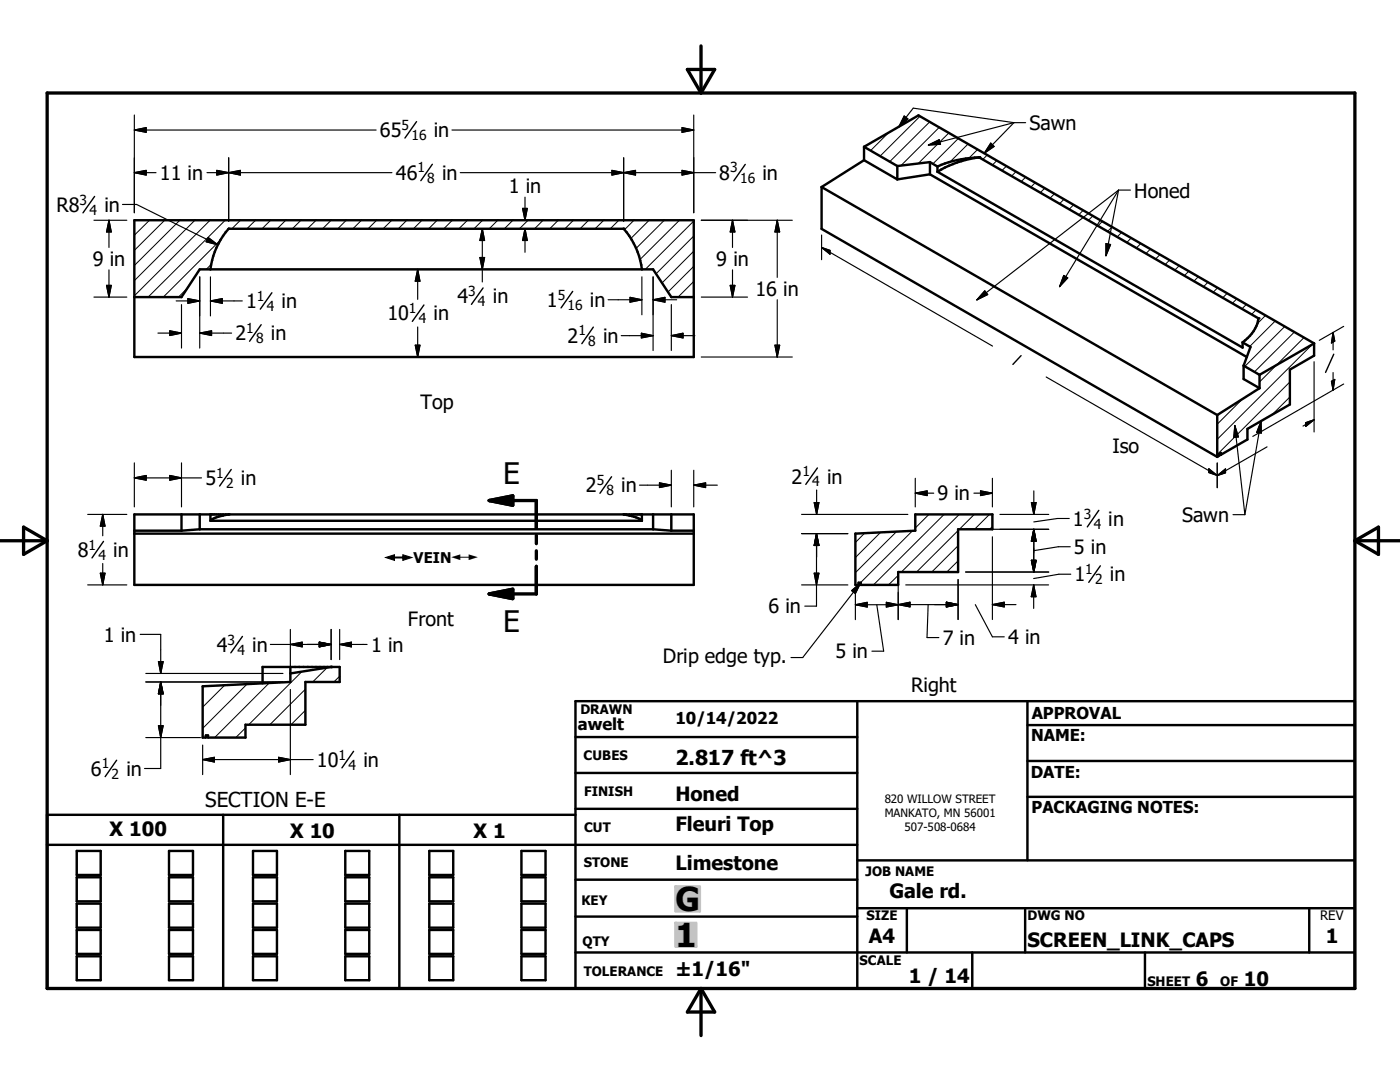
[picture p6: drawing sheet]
<svg xmlns="http://www.w3.org/2000/svg" width="279mm" height="216mm" viewBox="0 0 279 216" stroke-linecap="round" stroke-linejoin="round" font-family="sans-serif">
<g fill="none" stroke="#000" stroke-width=".2">
<path d="M177.3 26.5l-3.6 3.6M183.6 23.2l-8 8M185.5 24.3l-7.9 8M187.4 25.4l-7.6 7.7M189.4 26.5l-6.2 6.1M191.3 27.6l-5.1 5.1M193.2 28.7l-3.6 3.6M195.1 29.8l-1.7 1.8M197 30.9l-.9 .9M198.9 32l-.8 .9M200.9 33.2l-.9 .8M202.8 34.2l-.9 .9"/>
<path d="M204.7 35.3l-.9 .9M206.6 36.5l-.9 .8M208.5 37.5l-.9 .9M210.4 38.7l-.9 .9M212.3 39.8l-.8 .8M26.8 43.9h.1M29.8 43.9l-3 3M32.9 43.9l-6.1 6.1M35.9 43.9l-9.1 9.1M37.4 57.5l-1.8 1.8M38.9 43.9l-12.1 12.1M41.9 43.9l-15.1 15.1"/>
<path d="M42.2 52.7l-1 1M44 47.9l-11.4 11.4M44.9 43.9l-15.3 15.4M48 43.9l-1.7 1.7M51 43.9l-1.7 1.7M54 43.9l-1.7 1.7M57 43.9l-1.7 1.7M60.1 43.9l-1.7 1.7M63.1 43.9l-1.7 1.7M66.1 43.9l-1.7 1.7M69.1 43.9l-1.7 1.7M72.1 43.9l-1.7 1.7"/>
<path d="M75.2 43.9l-1.7 1.7M78.2 43.9l-1.7 1.7M81.2 43.9l-1.7 1.7M84.2 43.9l-1.7 1.7M87.2 43.9l-1.7 1.7M90.3 43.9l-1.7 1.7M93.3 43.9l-1.7 1.7M96.3 43.9l-1.7 1.7M99.3 43.9l-1.7 1.7M102.4 43.9l-1.7 1.7M105.4 43.9l-1.7 1.7M108.4 43.9l-1.7 1.7"/>
<path d="M111.4 43.9l-1.7 1.7M114.4 43.9l-1.7 1.7M117.5 43.9l-1.7 1.7M120.5 43.9l-1.7 1.7M123.5 43.9l-1.7 1.7M126.5 43.9l-1.9 2M129.6 43.9l-3.7 3.7M132.6 43.9l-5.6 5.7M135.6 43.9l-7.9 7.9M138.5 59.2l-.1 .1M138.5 56.2l-3.2 3.1M138.5 53.1l-5.2 5.2"/>
<path d="M138.5 50.1l-6.4 6.4M138.5 47.1l-7.6 7.5M138.5 44.1l-9.7 9.6M214.3 40.9l-.9 .9M216.2 42l-.9 .9M218.1 43.1l-.9 .9M220 44.2l-.9 .9M221.9 45.3l-.9 .9M223.8 46.4l-.8 .9M225.8 47.5l-.9 .9M227.7 48.6l-.9 .9M229.6 49.7l-.9 .9"/>
<path d="M231.5 50.8l-.9 .9M233.4 51.9l-.9 .9M235.3 53l-.8 .9M237.3 54.1l-.9 .9M239.2 55.2l-.9 .9M241.1 56.3l-.9 .9M243 57.4l-.9 .9M244.9 58.5l-.9 .9M246.8 59.6l-.8 .9M248 79.6l-5.1 5M248.7 60.7l-.8 .9M250.7 61.8l-.9 .9"/>
<path d="M252.6 62.9l-1.7 1.7M254.5 64.1l-5.1 5M256.4 65.1l-8 8M257.4 79.2l-3.5 3.5M257.4 76.2l-14.5 14.5M258.3 66.3l-7.9 7.9M260.2 67.4l-8.8 8.8M262.2 68.5l-19.3 19.2M249 87.7h-.1M171.3 116.7h.1M172.6 106.4l-1.9 1.9M175.7 106.2l-5 5.1"/>
<path d="M178.9 106.1l-8.2 8.2M179.3 114.8l-2 1.9M182.1 105.9l-10.4 10.4M185.4 102.6l-2.7 2.8M188.4 102.6l-14.1 14.1M191.2 111.9l-2.3 2.2M191.2 108.9l-5.3 5.2M191.2 105.9l-8.3 8.2M191.4 102.6l-11.5 11.5M194.4 102.6l-2.9 3M197.5 102.6l-3 3M198.1 105.1l-.6 .5"/>
<path d="M44.8 136.7l-4.4 4.4M49.3 136.5l-8.9 8.8M53.7 136.3l-10.9 10.9M60.2 134l-10.6 10.6M60.9 137.5l-7 7.1M65.3 133.2l-2.9 2.9M67.8 134.9l-1.2 1.2M49 145.2l-1.9 2M60.9 141.7l-2.8 2.9"/>
</g>
<g fill="none" stroke="#000" stroke-width=".48">
<path d="M164 37.3v8.4l78.9 45.5M164 37.3l78.9 45.5M172.4 32l-8.4 5.3M172.4 29.3v2.7M172.4 29.3l10.9-6.3 79 45.5M172.4 32l6.7 3.8M172.4 29.3l6.7 3.8M179.1 33.1v2.7M185.6 34.8l-6.5 1M185.6 32.3v2.5M185.6 32.3l-6.5 .8M185.6 32.3l1.5 .9"/>
<path d="M185.6 34.8l63.2 36.4M187.1 33.2v1.1M187.1 34.3l60.9 35.1v-1.1M195.4 31.4a20.6 20.6 0 0 0-8.3 2.9M195.4 31.4a21.5 21.5 0 0 0-8.3 1.8M195.4 31.4l55.7 32.1a7 7 0 0 1-3.1 4.8M26.8 43.9h111.7v27.3h-111.7zM26.8 59.3h9.4l3.7-5.6h90.4l3.7 5.6h4.5M42 53.7a14.9 14.9 0 0 1 3.6-8.1h78.9a14.9 14.9 0 0 1 3.6 8.1M248 68.3l1.6 .9-1.4 3.8M248.2 73v2.6l3.2 1.9M248.2 73l3.2 1.8"/>
<path d="M251.4 77.5l-8.5 5.3M251.4 74.8v2.7M262.3 68.5v2.5l-4.9 2.8v6.9l-8.4 4.9v2.1l-5.3 3M262.3 68.5l-10.9 6.3M242.9 82.8v8.4M243.4 90.6l.3 .1M243.4 90.6l.3-.2v.3M243.4 90.6v.3l-.5 .3M26.8 102.6h111.7v14.1h-111.7zM26.8 105.9h9.4M26.8 106.5h111.7M36.2 102.6v3.3"/>
<path d="M39.9 105.6l-3.7 .3M39.9 102.6v3M39.9 105.6h90.4M42 102.6v1.3M42 103.9h86.1M45.6 102.6a6.8 6.8 0 0 0-3.6 1.3M124.5 102.6a6.8 6.8 0 0 1 3.6 1.3M128.1 102.6v1.3M130.3 102.6v3M130.3 105.6l3.7 .3M134 105.9h4.5M134 102.6v3.3"/>
<path d="M170.7 106.5l12-.6v-3.3h15.4v3h-6.9v8.5h-11.9v2.6h-7.5v-.4h-.5v.4h-.6zM57.9 133.1v3l-17.5 .8v10.3h.7v-.5h.4v.5h7.5v-2.6h11.9v-8.5h6.9v-3h-15.4v3.3M66.1 133.1l-8.2 1.3M171.1 139.9v57.3M205 139.9v31.8M114.8 147.1h56.3M114.8 154.2h56.3M205 159h65.4M205 144.7h65.4M205 151.8h65.4M9.4 168.6h161.7M15.3 169.8h4.8v4.8h-4.8z"/>
<path d="M15.3 175.1h4.8v4.8h-4.8zM33.7 169.8h4.8v4.8h-4.8zM33.7 175.1h4.8v4.8h-4.8zM44.5 162.6v34.6M50.5 169.8h4.8v4.8h-4.8zM50.5 175.1h4.8v4.8h-4.8zM68.9 169.8h4.8v4.8h-4.8zM68.9 175.1h4.8v4.8h-4.8zM79.7 162.6v34.6M85.7 169.8h4.8v4.8h-4.8zM85.7 175.1h4.8v4.8h-4.8zM104.1 169.8h4.8v4.8h-4.8z"/>
<path d="M104.1 175.1h4.8v4.8h-4.8zM114.8 162.6h-105.4v34.6h261v-57.3h-155.6v57.3M114.8 175.5h56.3M114.8 161.4h56.3M171.1 171.7h99.3M15.3 180.3h4.8v4.8h-4.8zM15.3 185.6h4.8v4.7h-4.8zM15.3 190.8h4.8v4.8h-4.8zM33.7 185.6h4.8v4.7h-4.8zM33.7 190.8h4.8v4.8h-4.8zM33.7 180.3h4.8v4.8h-4.8zM50.5 185.6h4.8v4.7h-4.8z"/>
<path d="M50.5 190.8h4.8v4.8h-4.8zM50.5 180.3h4.8v4.8h-4.8zM68.9 185.6h4.8v4.7h-4.8zM68.9 190.8h4.8v4.8h-4.8zM68.9 180.3h4.8v4.8h-4.8zM85.7 185.6h4.8v4.7h-4.8zM85.7 190.8h4.8v4.8h-4.8zM85.7 180.3h4.8v4.8h-4.8zM104.1 185.6h4.8v4.7h-4.8zM104.1 190.8h4.8v4.8h-4.8zM104.1 180.3h4.8v4.8h-4.8zM114.8 182.9h56.3"/>
<path d="M114.8 190.1h155.6M171.1 181.2h99.3M181 181.2v8.9M194 190.1v7.1M204.6 181.2v8.9M228.5 190.1v7.1M261.3 181.2v8.9"/>
</g>
<g fill="#000">
<circle cx="195.4" cy="31.4" r=".24"/>
<circle cx="45.6" cy="45.6" r=".24"/>
<circle cx="124.5" cy="45.6" r=".24"/>
<circle cx="251.1" cy="63.5" r=".24"/>
<circle cx="45.6" cy="102.6" r=".24"/>
<circle cx="124.5" cy="102.6" r=".24"/>
<circle cx="66.1" cy="133.1" r=".24"/>
</g>
<g fill="none" stroke="#000" stroke-width=".66">
<path d="M9.4 18.6h261v178.6h-261zM137.2 13.9h5.4l-2.7 4.7zM139.9 9.2v9.4M97.6 99.9h9.4v5.5M97.6 99.9l4.7-1v1.9zM0 107.9h9.4M4.7 105.2l4.7 2.7-4.7 2.7zM97.6 118.5l4.7-.9v1.9zM107 106.8v1.7M107 109.9v1.7M107 113v5.5h-9.4M270.4 107.9h9"/>
<path d="M270.4 107.9l4.7-2.7v5.4zM139.9 197.2v9.4M139.9 197.2l2.7 4.7h-5.4z"/>
</g>
<g fill="#c0c0c0" stroke="#c0c0c0" stroke-width=".48">
<path d="M134.8 184.1h4.2v4.8z"/>
<path d="M134.8 184.1l4.2 4.8h-4.2z"/>
<path d="M134.8 176.9h4.9v5z"/>
<path d="M134.8 176.9l4.9 5h-4.9z"/>
</g>
<path d="M97.6 99.9l4.7-1v1.9zM97.6 118.5l4.7-.9v1.9z" fill="#000" stroke="#000" stroke-width=".66"/>
<g fill="none" stroke="#000" stroke-width=".28">
<path d="M18.9 39.2l-2.3 3.3M83.1 24.3l-2.3 3.2M86.3 32.8l-2.3 3.3M148.7 32.8l-2.3 3.3M54.3 58.4l-2.4 3.3M96.4 57.5l-2.3 3.2M114.3 58.1l-2.3 3.3M52.1 64.8l-2.3 3.3M84.6 60.9l-2.3 3.2M118.4 65.3l-2.3 3.3M203.8 71l-1.7 1.7M266.2 70.7l-1.7 3.6"/>
<path d="M46.1 93.7l-2.3 3.3M122 95.1l-2.3 3.3M163.1 93.4l-2.3 3.3M20.7 108l-2.3 3.3M219.3 101.8l-2.3 3.3M219.6 112.9l-2.3 3.3M48.4 127l-2.3 3.3M23.3 151.7l-2.3 3.3M70.6 149.9l-2.4 3.3"/>
</g>
<g fill="none" stroke="#000" stroke-width=".23">
<path d="M26.8 34.5h4.3M26.8 34.5l2.4-.5v.9zM26.8 25.9l2.4-.4v.9zM26.8 23v19.4M26.8 25.9h48.3M41.3 34.5h36.9M43.3 34l2.3 .5-2.3 .4zM45.6 34.5l2.4-.5v.9zM45.6 31.5v12.7M90.2 25.9h48.3M91.9 34.5h50.9M104.8 39.4v4.5"/>
<path d="M122.1 34l2.4 .5-2.4 .4zM124.5 31.5v12.7M124.5 34.5l2.3-.5v.9zM136.1 34l2.4 .5-2.4 .4zM136.1 25.5l2.4 .4-2.4 .5zM138.5 23v19.4M180.5 23.2l.7 .5-1.8 1.6zM185.3 28.9l2.1-1 .3 .9zM197.7 28.6l.7 .6-2 1.4zM202.4 24.5l-17.1 4.4M202.4 24.5l-6 6.1M202.4 24.5l-20.1-2.9-2.9 3.7"/>
<path d="M202.4 24.5h2.3M223.2 37.9l-28.2 21.9M223.2 37.9l-11.7 19.3M223.2 37.9l-2.5 13.1M223.2 37.9h2.4M18.7 43.9h6.6M18.7 59.3h6.6M21.3 56.9h.9l-.5 2.4zM21.7 43.9l.5 2.4h-.9zM21.7 43.9v5.5M21.7 53.8v5.5M24.4 40.8h2.9l16.1 8"/>
<path d="M37.5 59.6l2.4 .4-2.4 .5zM39.9 55.2v14.3M41.6 47.4l1.8 1.4-2.3-.6zM42 55.2v7.8M83.4 53.7v6M83.4 53.7l.4 2.4h-.9zM95.8 51.4h.9l-.4 2.3zM96.3 45.6v10.7M96.3 45.6l.4 2.4h-.9zM104.3 41.6h.9l-.4 2.3zM104.8 45.6l.4 2.4h-.9zM104.8 45.6v4.7"/>
<path d="M121.4 59.8h6.7M125.7 59.3l2.4 .5-2.4 .5zM128.1 55.2v7.6M130.3 59.8h4.7M130.3 59.8l2.4-.5v1zM130.3 55.2v14.7M140 43.9h18.1M140 59.3h9.2M145.7 56.9h1l-.5 2.4zM146.2 43.9l.5 2.4h-1zM146.2 43.9v5.5M146.2 53.8v5.5"/>
<path d="M155.1 43.9v11.4M155.1 59.8v11.4M155.1 43.9l.5 2.4h-.9zM164 49.4l34.1 19.7M164 49.4l1.6 .6v.7zM164 46.9v4.9M196.5 58l.6 .8-2.1 1zM212.3 55l.8 .4-1.6 1.8zM220.7 48.6l.9 .2-.9 2.2zM31.5 66.5h4.7M33.9 66l2.3 .5-2.3 .4zM35.2 60h4.7"/>
<path d="M36.2 60.8v8.7M39.9 66.5h6.3M39.9 66.5l2.3-.5v.9zM42 60h6.4M42 60l2.4-.4v.9zM82.9 68.9h.9l-.4 2.3zM83.4 65.2v6M124 67h6.3M128 66.5l2.3 .5-2.3 .4zM134 60.8v9.1M134 67h4.7M134 67l2.3-.5v.9z"/>
<path d="M140 71.2h18.1M154.7 68.9h.9l-.5 2.3zM208.8 75.2l34.1 19.7M262.3 72.2v14M265.7 76.1l.7-.4-.4 2.1zM266 66.3v3.5M266 74.3v3.5M266 66.3l.4 1.8-.7 .3zM268.2 65.1l-4.9 2.8M268.2 76.6l-18.2 10.5M26.8 95.4l2.4-.5v.9zM26.8 92.4v8.7"/>
<path d="M26.8 95.4h13.4M33.9 94.9l2.3 .5-2.3 .4zM36.2 92.4v8.7M127.6 96.8h6.4M131.6 96.3l2.4 .5-2.4 .5zM134 93.8v7.3M138.5 93.8v7.3M138.5 96.8h4.7M138.5 96.8l2.3-.5v1zM163 97.8v4.8M182.7 98.4h3.7M182.7 98.4l2.3-.5v1z"/>
<path d="M182.7 95.4v5.7M194.4 98.4h3.7M195.7 97.9l2.4 .5-2.4 .5zM198.1 95.4v5.7M206.3 97.9v4.7M241.2 93.5l1.7 1.4-1.7-.6zM242.9 92.4v4.9M242.9 94.9l1.7-1.3v.7zM246.4 84.9l2 17.8M246.4 84.9l.7 2.3-.9 .1zM251.7 84l-3.3 18.7M251.7 84v2.4l-.9-.1z"/>
<path d="M252.9 89.2l-10 5.7M260.6 84.3l1.7-.5-1.7 1.3zM262.3 83.8l-2.3 1.2M17.5 102.6h7.8M17.5 116.7h7.8M20 114.4h1l-.5 2.3zM20.5 102.6v4.3M20.5 112.4v4.3M20.5 102.6l.5 2.4h-1zM160 102.6h21.2M160 116.7h9.2M160 106.5h9.2"/>
<path d="M162.5 114.4h.9l-.5 2.3zM162.5 100.3h.9l-.4 2.3zM162.9 106.5v14.4h-2.3M162.9 106.5l.5 2.3h-.9zM163 108.8v2.4M170 117.9l1.8-1.6-1.1 2.1zM170.7 118.3v5.3M171.8 116.3l-11.6 14.9h-2.3M179.3 115.6v8M180.8 116.7h28.5M191.2 115.6v8M192.7 105.6h16.6"/>
<path d="M192.7 114.1h16.6M198.1 107.1v16.5M199.6 102.6h9.7M205.8 100.3h1l-.5 2.3zM205.8 111.8h1l-.5 2.3zM206.3 116.7v4.7M206.3 116.7l.5 2.4h-1zM206.3 105.6v8.5M206.3 105.6l.5 2.4h-1zM213.4 103.5h-2.3l-4.8 .6M213.6 109.1h-2.4l-4.9 .8M213.7 114.6h-2.4l-5 .8"/>
<path d="M246.1 102.7h2.3M28 126.6h4.1v7.8M29.1 136.1h27.4M29.1 134.4h27.4M31.6 132h1l-.5 2.4zM32.1 136.1v17.2h-3.3M32.1 136.1l.5 2.3h-1zM54 128.6h12.1M57.9 125.6v7.3M57.9 137.6v17M57.9 128.6l2.4-.5v1zM63.7 128.1l2.4 .5-2.4 .5z"/>
<path d="M66.1 125.6v6M67.8 128.6h5.5M67.8 128.6l2.3-.5v1zM67.8 125.6v6M170.7 120.7h8.6M170.7 120.7l2.4-.5v.9zM175 120.7l1.4 9.2h-2.4M176.9 120.2l2.4 .5-2.4 .4zM179.3 120.6h11.9M179.3 120.6l2.3-.4v.9zM185.2 120.6l-.2 6.6h2.4M188.9 120.2l2.3 .4-2.3 .5z"/>
<path d="M194.6 120.6l3.5 6.5h2.3M198.1 120.6h4.7M198.1 120.6l2.3-.4v.9zM29.1 147.2h10.9M31.6 144.8h1l-.5 2.4zM40.4 151.6h22.1M40.4 151.6l2.4-.5v1zM40.4 148.7v5.9M55.6 151.1l2.3 .5-2.3 .5z"/>
</g>
<g fill="#000" stroke="#000" stroke-width=".23">
<path d="M26.8 34.5l2.4-.5v.9zM26.8 25.9l2.4-.4v.9zM43.3 34l2.3 .5-2.3 .4zM45.6 34.5l2.4-.5v.9zM122.1 34l2.4 .5-2.4 .4zM124.5 34.5l2.3-.5v.9zM136.1 34l2.4 .5-2.4 .4zM136.1 25.5l2.4 .4-2.4 .5zM180.5 23.2l.7 .5-1.8 1.6zM185.3 28.9l2.1-1 .3 .9zM197.7 28.6l.7 .6-2 1.4zM21.3 56.9h.9l-.5 2.4z"/>
<path d="M21.7 43.9l.5 2.4h-.9zM41.6 47.4l1.8 1.4-2.3-.6zM42 60l2.4-.4v.9zM83.4 53.7l.4 2.4h-.9zM95.8 51.4h.9l-.4 2.3zM96.3 45.6l.4 2.4h-.9zM104.3 41.6h.9l-.4 2.3zM104.8 45.6l.4 2.4h-.9zM130.3 59.8l2.4-.5v1zM145.7 56.9h1l-.5 2.4zM146.2 43.9l.5 2.4h-1zM155.1 43.9l.5 2.4h-.9z"/>
<path d="M164 49.4l1.6 .6v.7zM196.5 58l.6 .8-2.1 1zM212.3 55l.8 .4-1.6 1.8zM220.7 48.6l.9 .2-.9 2.2zM33.9 66l2.3 .5-2.3 .4zM37.5 59.6l2.4 .4-2.4 .5zM39.9 66.5l2.3-.5v.9zM82.9 68.9h.9l-.4 2.3zM125.7 59.3l2.4 .5-2.4 .5zM128 66.5l2.3 .5-2.3 .4zM134 67l2.3-.5v.9zM154.7 68.9h.9l-.5 2.3z"/>
<path d="M265.7 76.1l.7-.4-.4 2.1zM266 66.3l.4 1.8-.7 .3zM26.8 95.4l2.4-.5v.9zM33.9 94.9l2.3 .5-2.3 .4zM131.6 96.3l2.4 .5-2.4 .5zM138.5 96.8l2.3-.5v1zM182.7 98.4l2.3-.5v1zM195.7 97.9l2.4 .5-2.4 .5zM241.2 93.5l1.7 1.4-1.7-.6zM242.9 94.9l1.7-1.3v.7zM246.4 84.9l.7 2.3-.9 .1zM251.7 84v2.4l-.9-.1z"/>
<path d="M260.6 84.3l1.7-.5-1.7 1.3zM20 114.4h1l-.5 2.3zM20.5 102.6l.5 2.4h-1zM162.5 114.4h.9l-.5 2.3zM162.5 100.3h.9l-.4 2.3zM162.9 106.5l.5 2.3h-.9zM170 117.9l1.8-1.6-1.1 2.1zM205.8 100.3h1l-.5 2.3zM205.8 111.8h1l-.5 2.3zM206.3 116.7l.5 2.4h-1zM206.3 105.6l.5 2.4h-1zM31.6 132h1l-.5 2.4z"/>
<path d="M32.1 136.1l.5 2.3h-1zM57.9 128.6l2.4-.5v1zM63.7 128.1l2.4 .5-2.4 .5zM67.8 128.6l2.3-.5v1zM170.7 120.7l2.4-.5v.9zM176.9 120.2l2.4 .5-2.4 .4zM179.3 120.6l2.3-.4v.9zM188.9 120.2l2.3 .4-2.3 .5zM198.1 120.6l2.3-.4v.9zM31.6 144.8h1l-.5 2.4zM40.4 151.6l2.4-.5v1zM55.6 151.1l2.3 .5-2.3 .5z"/>
</g>
<g fill="#fff" stroke="#fff" stroke-width=".23">
<path d="M76.9 110.2h18.8v2.2z"/>
<path d="M76.9 110.2l18.8 2.2h-18.8z"/>
</g>
<g font-size="6.6">
<text x="134.8" y="181.7">G</text>
<text x="134.8" y="188.9">1</text>
</g>
<g font-size="5.9">
<text x="100.4" y="96.6">E</text>
<text x="100.4" y="126.1">E</text>
</g>
<g font-size="4.1">
<text x="134.8" y="152.7">2.817 ft^3</text>
<text x="40.9" y="161">SECTION E-E</text>
</g>
<g font-size="3.9">
<text x="75.8" y="27.4">65</text>
<text x="86.6" y="27.4">in</text>
<text x="205.4" y="25.9">Sawn</text>
<text x="31.9" y="35.9">11 in</text>
<text x="79" y="35.9">46</text>
<text x="88.2" y="35.9">in</text>
<text x="143.6" y="35.9">8</text>
<text x="152.1" y="35.9">in</text>
<text x="101.5" y="38.6">1 in</text>
<text x="226.4" y="39.4">Honed</text>
<text x="11.3" y="42.3">R8</text>
<text x="20.8" y="42.3">in</text>
<text x="18.5" y="53">9 in</text>
<text x="142.9" y="53">9 in</text>
<text x="150.8" y="59">16 in</text>
<text x="49.1" y="61.5">1</text>
<text x="56.2" y="61.5">in</text>
<text x="77.3" y="63.9">10</text>
<text x="86.5" y="63.9">in</text>
<text x="91.3" y="60.5">4</text>
<text x="98.3" y="60.5">in</text>
<text x="109.1" y="61.3">1</text>
<text x="117.7" y="61.3">in</text>
<text x="47" y="67.9">2</text>
<text x="54.1" y="67.9">in</text>
<text x="113.3" y="68.4">2</text>
<text x="120.4" y="68.4">in</text>
<text x="83.9" y="81.5">Top</text>
<text x="222" y="90.5">Iso</text>
<text x="41" y="96.8">5</text>
<text x="48.1" y="96.8">in</text>
<text x="116.9" y="98.2">2</text>
<text x="124" y="98.2">in</text>
<text x="157.9" y="96.5">2</text>
<text x="165.1" y="96.5">in</text>
<text x="187.1" y="99.9">9 in</text>
<text x="214.1" y="104.9">1</text>
<text x="221.2" y="104.9">in</text>
<text x="235.9" y="104.1">Sawn</text>
<text x="15.5" y="111.1">8</text>
<text x="22.6" y="111.1">in</text>
<text x="214.3" y="110.5">5 in</text>
<text x="214.4" y="116">1</text>
<text x="221.5" y="116">in</text>
<text x="81.4" y="125">Front</text>
<text x="153.4" y="122.4">6 in</text>
<text x="20.7" y="128">1 in</text>
<text x="43.3" y="130">4</text>
<text x="50.3" y="130">in</text>
<text x="74" y="130">1 in</text>
<text x="166.8" y="131.3">5 in</text>
<text x="188.1" y="128.7">7 in</text>
<text x="201.2" y="128.5">4 in</text>
<text x="132.3" y="132.3">Drip edge typ.</text>
<text x="181.9" y="138">Right</text>
<text x="18.1" y="154.8">6</text>
<text x="25.2" y="154.8">in</text>
<text x="63.2" y="153">10</text>
<text x="72.5" y="153">in</text>
<text x="134.8" y="159.8">Honed</text>
<text x="21.9" y="166.8">X 100</text>
<text x="57.9" y="167.1">X 10</text>
<text x="94.5" y="167.2">X 1</text>
<text x="134.8" y="165.9">Fleuri Top</text>
<text x="134.8" y="173.6">Limestone</text>
<text x="177.5" y="179.2">Gale rd.</text>
<text x="173.4" y="188.3">A4</text>
<text x="205.1" y="188.9">SCREEN_LINK_CAPS</text>
<text x="264.6" y="188.3">1</text>
<text x="134.8" y="194.8">±1/16&quot;</text>
<text x="181.4" y="196.1">1 / 14</text>
<text x="238.7" y="196.7">6</text>
<text x="248.2" y="196.7">10</text>
</g>
<g font-size="3.3">
<text x="205.9" y="143.6">APPROVAL</text>
<text x="115.3" y="145.6">awelt</text>
<text x="134.8" y="144.5">10/14/2022</text>
<text x="205.8" y="147.9">NAME:</text>
<text x="205.7" y="155.1">DATE:</text>
<text x="205.9" y="162.1">PACKAGING NOTES:</text>
</g>
<text font-size="2.9" x="82.6" y="112.4">VEIN</text>
<g font-size="2.8">
<text x="80.1" y="25.9">5</text>
<text x="82.1" y="28">16</text>
<text x="83.3" y="34.4">1</text>
<text x="145.7" y="34.4">3</text>
<text x="15.9" y="40.8">3</text>
<text x="85.3" y="36.5">8</text>
<text x="147.7" y="36.5">16</text>
<text x="17.9" y="42.8">4</text>
<text x="93.4" y="59.1">3</text>
<text x="111.3" y="59.8">5</text>
<text x="51.3" y="60.1">1</text>
<text x="53.3" y="62.1">4</text>
<text x="81.6" y="62.5">1</text>
<text x="83.6" y="64.5">4</text>
<text x="95.4" y="61.1">4</text>
<text x="113.3" y="61.8">16</text>
<text x="49.1" y="66.5">1</text>
<text x="51.1" y="68.5">8</text>
<text x="115.4" y="66.9">1</text>
<text x="117.4" y="69">8</text>
<text x="43.1" y="95.3">1</text>
<text x="160.1" y="95">1</text>
<text x="45.1" y="97.4">2</text>
<text x="119.1" y="96.8">5</text>
<text x="121" y="98.8">8</text>
<text x="162.1" y="97">4</text>
<text x="216.3" y="103.5">3</text>
<text x="218.3" y="105.5">4</text>
<text x="17.7" y="109.7">1</text>
<text x="19.6" y="111.7">4</text>
<text x="216.6" y="114.6">1</text>
<text x="218.6" y="116.6">2</text>
<text x="45.4" y="128.6">3</text>
<text x="47.4" y="130.6">4</text>
<text x="20.3" y="153.3">1</text>
<text x="22.3" y="155.4">2</text>
<text x="67.6" y="151.6">1</text>
<text x="69.6" y="153.6">4</text>
</g>
<g font-size="2.6">
<text x="115.8" y="142.4">DRAWN</text>
<text x="116.5" y="151.6">CUBES</text>
<text x="116.6" y="158.8">FINISH</text>
<text x="116.6" y="166.1">CUT</text>
<text x="116.5" y="173">STONE</text>
<text x="172.8" y="174.7">JOB NAME</text>
<text x="116" y="180.7">KEY</text>
<text x="172.9" y="183.6">SIZE</text>
<text x="205.1" y="183.6">DWG NO</text>
<text x="263.5" y="183.6">REV</text>
<text x="116.2" y="188.8">QTY</text>
<text x="116.5" y="194.7">TOLERANCE</text>
<text x="171.5" y="192.5">SCALE</text>
<text x="229" y="196.7">SHEET</text>
<text x="243.5" y="196.7">OF</text>
</g>
<g font-size="2.3">
<text x="77" y="112.4">#</text>
<text x="90.1" y="112.4">#</text>
<text x="176.6" y="160.3">820 WILLOW STREET</text>
<text x="176.6" y="163">MANKATO, MN 56001</text>
<text x="180.5" y="165.8">507-508-0684</text>
</g>
</svg>
